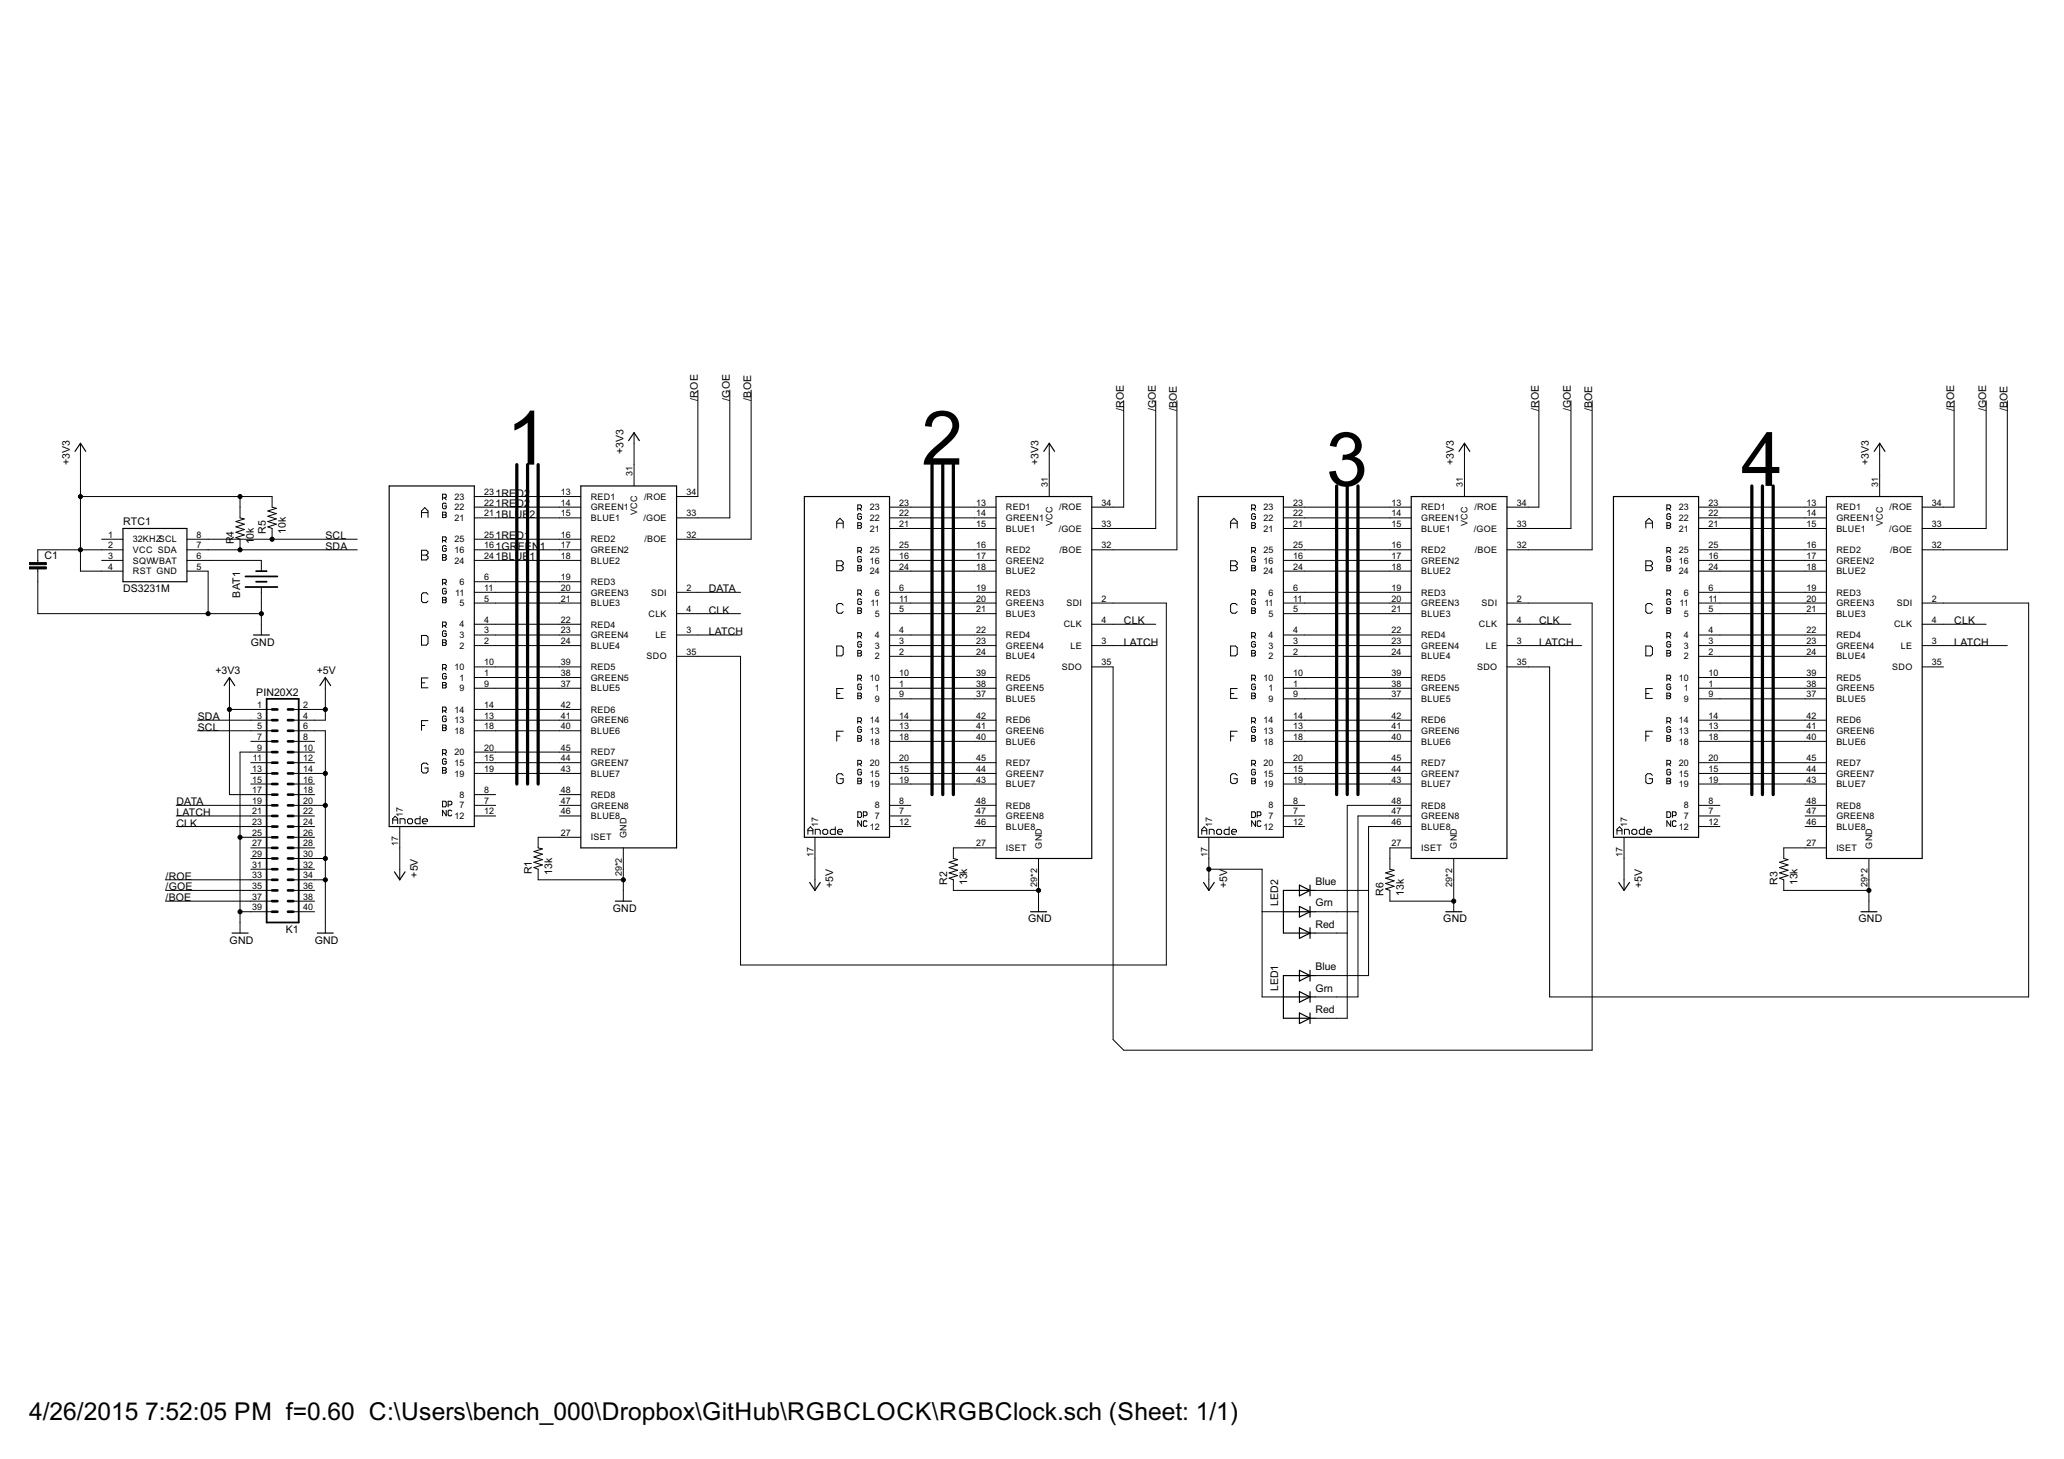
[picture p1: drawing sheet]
<svg xmlns="http://www.w3.org/2000/svg" width="297mm" height="210mm" viewBox="0 0 297 210" stroke-linecap="round" stroke-linejoin="round" font-family="sans-serif">
<path d="M35.3 84.5h4.6M35.3 82.9h4.6M36.9 83.7h1.5M36.9 82.2h1.5M38.4 100.5h4.6v32.2h-4.6z" fill="none" stroke="#000" stroke-width=".25"/>
<g fill="none" stroke="#000" stroke-width=".38">
<path d="M39.2 105.1h.7M39.2 103.6h.7M39.2 102.1h.7M39.2 108.2h.7M39.2 106.7h.7M39.2 112.8h.7M39.2 111.3h.7M39.2 109.7h.7M39.2 115.9h.7M39.2 114.3h.7M39.2 118.9h.7M39.2 117.4h.7"/>
<path d="M41.4 105.1h.8M41.4 103.6h.8M41.4 102.1h.8M41.4 108.2h.8M41.4 106.7h.8M41.4 112.8h.8M41.4 111.3h.8M41.4 109.7h.8M41.4 115.9h.8M41.4 114.3h.8M41.4 118.9h.8M41.4 117.4h.8"/>
<path d="M39.2 120.5h.7M39.2 123.5h.7M39.2 122h.7M39.2 126.6h.7M39.2 125.1h.7M39.2 128.1h.7M39.2 129.6h.7M39.2 131.2h.7M41.4 120.5h.8M41.4 123.5h.8M41.4 122h.8M41.4 126.6h.8"/>
<path d="M41.4 125.1h.8M41.4 128.1h.8M41.4 129.6h.8M41.4 131.2h.8"/>
</g>
<g fill="none" stroke="#000" stroke-width=".14">
<path d="M100.4 56.1v15.3h-3M105 56.1v18.4h-7.6M108.1 56.1v21.5h-10.7M161.7 57.7v15.3h-4.6M166.3 57.7v18.3h-9.2M169.4 57.7v21.4h-12.3M221.5 57.7v15.3h-4.6M226.1 57.7v18.3h-9.2M229.1 57.7v21.4h-12.2M281.2 57.7v15.3h-4.6M285.8 57.7v18.3h-9.2M288.9 57.7v21.4h-12.3"/>
<path d="M11.6 63.8v18.4h6.1M11.6 71.4h27.6v1.6l.6 .1-1.3 .4 1.3 .4-1.3 .4 1.3 .4-1.3 .3 1.3 .4-1.3 .4 .7 .2v1.6M14.6 77.6h3.1M17.7 79.1h-12.3v1.8M26.9 77.6h24.5M26.9 79.1h24.5M34.5 71.4v3.1l.7 .2-1.2 .3 1.2 .4-1.2 .4 1.2 .4-1.2 .4 1.2 .4-1.2 .3 .5 .3v1.5M60.7 74.4v-.9l.4-.5 .5 .5v.9M60.7 79.2h.7l.2 .2v.2l-.2 .3 .2 .2v.2l-.2 .3h-.7zM60.7 73.7h.9M60.7 79.9h.7M63.7 71.6h.4l.1-.1v-.3l-.1-.1h-.4v.8"/>
<path d="M63.7 73.7h.4l.1 .1-.1 .3 .1 .2-.1 .2h-.4zM63.7 77.8h.4l.1-.2v-.2l-.1-.2h-.4v.8M63.7 79.8h.4l.1 .1-.1 .3 .1 .3-.1 .1h-.4zM63.7 74.1h.4M64 71.6l.2 .3M64 77.8l.2 .2M64.2 72.5l-.1-.1h-.3l-.1 .1v.5l.1 .2h.3l.1-.2v-.2h-.2M64.2 78.7l-.1-.2h-.3l-.1 .2v.5l.1 .1h.3l.1-.1v-.3h-.2M68.3 71.4h15.3M68.3 73h15.3M68.3 74.5h15.3M68.3 77.6h15.3"/>
<path d="M68.3 79.1h15.3M91.2 62.3v7.6M120.4 76v-1l.5-.4 .4 .4v1M120.4 75.3h.9M123.4 73.2h.4l.2-.2v-.2l-.2-.2h-.4v.8M123.4 79.3h.4l.2-.1v-.3l-.2-.1h-.4v.8M123.4 75.2h.4l.2 .1-.2 .3 .2 .3-.2 .1h-.4zM123.4 75.6h.4M123.7 73.2l.3 .2M123.7 79.3l.3 .3M124 74.1l-.2-.2h-.2l-.2 .2v.5l.2 .1h.2l.2-.1v-.3h-.3M128 73h15.3"/>
<path d="M128 74.5h15.3M128 79.1h15.3M128 76h15.3M151 63.8v7.6M177.1 75.3h1M177.1 76v-1l.5-.4 .5 .4v1M180.1 73.2h.4l.2-.2v-.2l-.2-.2h-.4v.8M180.1 79.3h.4l.2-.1v-.3l-.2-.1h-.4v.8M180.1 75.2h.4l.2 .1-.2 .3 .2 .3-.2 .1h-.4zM180.1 75.6h.4M180.4 73.2l.3 .2M180.4 79.3l.3 .3"/>
<path d="M180.7 74.1l-.2-.2h-.2l-.2 .2v.5l.2 .1h.2l.2-.1v-.3h-.3M184.7 73h18.4M184.7 74.5h18.4M184.7 79.1h18.4M184.7 76h18.4M210.8 63.8v7.6M236.9 75.3h.9M236.9 76v-1l.4-.4 .5 .4v1M239.9 73.2h.4l.1-.2v-.2l-.1-.2h-.4v.8M239.9 79.3h.4l.1-.1v-.3l-.1-.1h-.4v.8M239.9 75.2h.4l.1 .1-.1 .3 .1 .3-.1 .1h-.4zM239.9 75.6h.4"/>
<path d="M240.2 73.2l.2 .2M240.2 79.3l.2 .3M240.4 74.1l-.1-.2h-.3l-.1 .2v.5l.1 .1h.3l.1-.1v-.3h-.2M244.5 73h18.3M244.5 74.5h18.3M244.5 79.1h18.3M244.5 76h18.3M270.5 63.8v7.6M5.4 81.9v6.4h32.2M14.6 80.6h3.1M26.9 80.6h10.7v1.6M26.9 82.2h3.1v6.1"/>
<path d="M33 97.5v16.8h6.2M37.6 84.6v6.8M46.8 97.5v6.1h-4.6M60.7 91.4h.7l.2 .3v.9l-.2 .2h-.7zM60.7 98.2h.4M61.6 85.5l-.2-.2h-.5l-.2 .2v1l.2 .2h.5l.2-.2M61.6 97.5h-.9v1.5h.9M63.7 83.9h.4l.1-.1v-.3l-.1-.1h-.4v.8M63.7 85.9h.4l.1 .2-.1 .2 .1 .3-.1 .1h-.4zM63.7 90h.4l.1-.1v-.3l-.1-.1h-.4v.8M63.7 92.1h.4l.1 .1-.1 .3 .1 .2-.1 .2h-.4zM63.7 96.1h.4l.1-.1v-.3l-.1-.1h-.4v.8"/>
<path d="M63.7 98.2h.4l.1 .1-.1 .3 .1 .2-.1 .2h-.4zM63.7 80.2h.4M63.7 86.3h.4M63.7 92.5h.4M63.7 98.6h.4M64 83.9l.2 .3M64 90l.2 .3M64 96.1l.2 .3M64.2 84.8l-.1-.2h-.3l-.1 .2v.5l.1 .1h.3l.1-.1v-.3h-.2M64.2 90.9l-.1-.1h-.3l-.1 .1v.5l.1 .2h.3l.1-.2v-.2h-.2M64.2 97l-.1-.1h-.3l-.1 .1v.6l.1 .1h.3l.1-.1v-.3h-.2M68.3 80.6h15.3"/>
<path d="M68.3 83.7h15.3M68.3 85.2h15.3M68.3 86.8h15.3M68.3 89.8h15.3M68.3 91.4h15.3M68.3 92.9h15.3M68.3 95.9h15.3M68.3 97.5h15.3M68.3 99h15.3M97.4 85.2h9.2M97.4 91.4h9.2M97.4 88.3h9.2"/>
<path d="M120.4 92.9h.7l.2 .3v.9l-.2 .3h-.7zM120.4 80.7h.7l.2 .2v.3l-.2 .2 .2 .2v.3l-.2 .2h-.7zM120.4 81.4h.7M120.4 99.8h.5M121.3 87.1l-.2-.3h-.5l-.2 .3v.9l.2 .2h.5l.2-.2M121.3 99.1h-.9v1.4h.9M123.4 99.7h.4l.2 .1-.2 .3 .2 .3-.2 .1h-.4zM123.4 81.3h.4l.2 .2-.2 .2 .2 .3-.2 .1h-.4zM123.4 85.4h.4l.2-.1v-.3l-.2-.1h-.4v.8M123.4 87.5h.4l.2 .1-.2 .3 .2 .2-.2 .2h-.4zM123.4 91.5h.4l.2-.1v-.3l-.2-.1h-.4v.8M123.4 93.6h.4l.2 .1-.2 .3 .2 .3-.2 .1h-.4z"/>
<path d="M123.4 97.7h.4l.2-.2v-.2l-.2-.2h-.4v.8M123.4 81.7h.4M123.4 87.9h.4M123.4 94h.4M123.7 85.4l.3 .3M123.7 91.5l.3 .3M123.7 97.7l.3 .2M124 80.2l-.2-.1h-.2l-.2 .1v.5l.2 .1h.2l.2-.1v-.2h-.3M124 86.3l-.2-.1h-.2l-.2 .1v.5l.2 .2h.2l.2-.2v-.2h-.3M124 92.4l-.2-.1h-.2l-.2 .1v.6l.2 .1h.2l.2-.1v-.3h-.3M124 98.6l-.2-.2h-.2l-.2 .2v.5l.2 .1h.2l.2-.1v-.3h-.3M128 80.6h15.3"/>
<path d="M128 85.2h15.3M128 86.8h15.3M128 91.4h15.3M128 92.9h15.3M128 97.5h15.3M128 99h15.3M128 82.2h15.3M128 88.3h15.3M128 94.4h15.3M157.1 86.8h10.8v52h-61.3v-44.4h-9.2M157.1 89.8h9.2M157.1 92.9h9.2"/>
<path d="M177.1 92.9h.7l.3 .3v.9l-.3 .3h-.7zM177.1 80.7h.7l.3 .2v.3l-.3 .2 .3 .2v.3l-.3 .2h-.7zM177.1 81.4h.7M177.1 99.8h.5M178.1 87.1l-.3-.3h-.5l-.2 .3v.9l.2 .2h.5l.3-.2M178.1 99.1h-1v1.4h1M180.1 99.7h.4l.2 .1-.2 .3 .2 .3-.2 .1h-.4zM180.1 81.3h.4l.2 .2-.2 .2 .2 .3-.2 .1h-.4zM180.1 81.7h.4M180.1 85.4h.4l.2-.1v-.3l-.2-.1h-.4v.8M180.1 87.5h.4l.2 .1-.2 .3 .2 .2-.2 .2h-.4zM180.1 87.9h.4"/>
<path d="M180.1 91.5h.4l.2-.1v-.3l-.2-.1h-.4v.8M180.1 93.6h.4l.2 .1-.2 .3 .2 .3-.2 .1h-.4zM180.1 94h.4M180.1 97.7h.4l.2-.2v-.2l-.2-.2h-.4v.8M180.4 85.4l.3 .3M180.4 91.5l.3 .3M180.4 97.7l.3 .2M180.7 80.2l-.2-.1h-.2l-.2 .1v.5l.2 .1h.2l.2-.1v-.2h-.3M180.7 86.3l-.2-.1h-.2l-.2 .1v.5l.2 .2h.2l.2-.2v-.2h-.3M180.7 92.4l-.2-.1h-.2l-.2 .1v.6l.2 .1h.2l.2-.1v-.3h-.3M180.7 98.6l-.2-.2h-.2l-.2 .2v.5l.2 .1h.2l.2-.1v-.3h-.3M184.7 80.6h18.4"/>
<path d="M184.7 85.2h18.4M184.7 86.8h18.4M184.7 91.4h18.4M184.7 92.9h18.4M184.7 97.5h18.4M184.7 99h18.4M184.7 82.2h18.4M184.7 88.3h18.4M184.7 94.4h18.4M216.9 86.8h12.2v64.3h-67.4l-1.5-1.5v-53.7h-3.1M216.9 89.8h9.2M216.9 92.9h10.7"/>
<path d="M236.9 92.9h.7l.2 .3v.9l-.2 .3h-.7zM236.9 80.7h.7l.2 .2v.3l-.2 .2 .2 .2v.3l-.2 .2h-.7zM236.9 81.4h.7M236.9 99.8h.4M237.8 87.1l-.2-.3h-.5l-.2 .3v.9l.2 .2h.5l.2-.2M237.8 99.1h-.9v1.4h.9M239.9 99.7h.4l.1 .1-.1 .3 .1 .3-.1 .1h-.4zM239.9 81.3h.4l.1 .2-.1 .2 .1 .3-.1 .1h-.4zM239.9 81.7h.4M239.9 85.4h.4l.1-.1v-.3l-.1-.1h-.4v.8M239.9 87.5h.4l.1 .1-.1 .3 .1 .2-.1 .2h-.4zM239.9 87.9h.4"/>
<path d="M239.9 91.5h.4l.1-.1v-.3l-.1-.1h-.4v.8M239.9 93.6h.4l.1 .1-.1 .3 .1 .3-.1 .1h-.4zM239.9 94h.4M239.9 97.7h.4l.1-.2v-.2l-.1-.2h-.4v.8M240.2 85.4l.2 .3M240.2 91.5l.2 .3M240.2 97.7l.2 .2M240.4 80.2l-.1-.1h-.3l-.1 .1v.5l.1 .1h.3l.1-.1v-.2h-.2M240.4 86.3l-.1-.1h-.3l-.1 .1v.5l.1 .2h.3l.1-.2v-.2h-.2M240.4 92.4l-.1-.1h-.3l-.1 .1v.6l.1 .1h.3l.1-.1v-.3h-.2M240.4 98.6l-.1-.2h-.3l-.1 .2v.5l.1 .1h.3l.1-.1v-.3h-.2M244.5 80.6h18.3"/>
<path d="M244.5 85.2h18.3M244.5 86.8h18.3M244.5 91.4h18.3M244.5 92.9h18.3M244.5 97.5h18.3M244.5 99h18.3M244.5 82.2h18.3M244.5 88.3h18.3M244.5 94.4h18.3M276.6 86.8h15.4v56.6h-69v-47.5h-6.1M276.6 89.8h9.2M276.6 92.9h12.3"/>
<path d="M276.6 95.9h3.1M25.4 115.9h13.8M25.4 117.4h13.8M25.4 118.9h13.8M28.4 103.6h10.8M28.4 105.1h10.8M33 102.1h6.2M36.1 106.7h3.1M36.1 109.7h3.1M36.1 111.3h3.1M36.1 112.8h3.1M39.2 108.2h-4.7v26"/>
<path d="M42.2 102.1h4.6M42.2 105.1h4.6v29.1M42.2 106.7h3.1M42.2 108.2h3.1M42.2 109.7h3.1M42.2 111.3h4.6M42.2 112.8h3.1M42.2 114.3h3.1M42.2 115.9h4.6M42.2 117.4h3.1M42.2 118.9h3.1M56.5 118.5v-.7l.4-.4 .3 .4v.7"/>
<path d="M56.5 118h.7M57.5 118.9v7.7M57.6 118.5v-.7h.5l.2 .2v.5M58.7 118l.1-.2h.4l.2 .2v.3l-.2 .2h-.4l-.1-.2zM60.5 117.4v1.1h-.6l-.2-.2v-.3l.2-.2h.6M60.7 104.4h.4M60.8 118.2h.7v-.2l-.2-.2h-.3l-.2 .2v.3l.2 .2h.3M61.6 103.7h-.9v1.4M61.6 110l-.2-.2h-.5l-.2 .2v1l.2 .2h.5l.2-.2v-.5h-.5M63.7 104.3h.4l.1 .1-.1 .3 .1 .3-.1 .1h-.4zM63.7 102.3h.4l.1-.2v-.2l-.1-.2h-.4v.8M63.7 108.4h.4l.1-.1v-.3l-.1-.1h-.4v.8"/>
<path d="M63.7 110.4h.4l.1 .2-.1 .2 .1 .3-.1 .1h-.4zM63.7 115.3h.4l.1 .1v.5l-.1 .2h-.4zM63.7 104.7h.4M63.7 110.8h.4M64 102.3l.2 .2M64 108.4l.2 .3M64.2 103.1l-.1-.1h-.3l-.1 .1v.6l.1 .1h.3l.1-.1v-.3h-.2M64.2 109.3l-.1-.1h-.3l-.1 .1v.5l.1 .1h.3l.1-.1v-.3h-.2M64.2 116.6v.8l-.5-.8v.8M64.5 115.8h.4l.1-.1v-.3l-.1-.1h-.4v.8M65 116.7l-.1-.1h-.3l-.1 .1v.5l.1 .2h.3l.1-.2M68.3 102.1h15.3"/>
<path d="M68.3 103.6h15.3M68.3 105.1h15.3M68.3 108.2h15.3M68.3 109.7h15.3M68.3 111.3h15.3M68.3 114.3h3M68.3 115.9h3M68.3 117.4h3M80.5 114.3h3.1M80.5 115.9h3.1M80.5 117.4h3.1M116.3 119.5h.7"/>
<path d="M118.6 119.3h.3l.2 .2v.4l-.2 .1h-.3l-.2-.1v-.4zM120.2 119v1h-.5l-.2-.1v-.4l.2-.2h.5M120.4 105.9h.5M120.5 119.7h.8v-.2l-.2-.2h-.4l-.2 .2v.4l.2 .1h.4M121.3 105.2h-.9v1.4M121.3 111.5l-.2-.2h-.5l-.2 .2v1l.2 .2h.5l.2-.2v-.5h-.4M123.4 103.8h.4l.2-.1v-.3l-.2-.1h-.4v.8M123.4 105.8h.4l.2 .2-.2 .2 .2 .3-.2 .1h-.4zM123.4 109.9h.4l.2-.1v-.3l-.2-.1h-.4v.8M123.4 112h.4l.2 .1-.2 .3 .2 .2-.2 .2h-.4zM123.4 116.8h.4l.2 .1v.6l-.2 .1h-.4zM123.4 100.1h.4"/>
<path d="M123.4 106.2h.4M123.4 112.4h.4M123.7 103.8l.3 .3M123.7 109.9l.3 .3M124 104.7l-.2-.1h-.2l-.2 .1v.5l.2 .1h.2l.2-.1v-.3h-.3M124 110.8l-.2-.1h-.2l-.2 .1v.5l.2 .2h.2l.2-.2v-.2h-.3M124 118.1v.8l-.6-.8v.8M124.2 117.3h.4l.2-.1v-.3l-.2-.1h-.4v.8M124.8 118.2l-.2-.1h-.2l-.2 .1v.6l.2 .1h.2l.2-.1M128 103.6h15.3M128 105.1h15.3M128 106.7h15.3"/>
<path d="M128 109.7h15.3M128 111.3h15.3M128 112.8h15.3M128 115.9h3.1M128 117.4h3.1M128 118.9h3.1M128 100.5h15.3M140.3 115.9h3M140.3 117.4h3M140.3 118.9h3M173 119.5h.7M175.3 119.3h.3l.2 .2v.4l-.2 .1h-.3l-.2-.1v-.4z"/>
<path d="M176.9 119v1h-.6l-.1-.1v-.4l.1-.2h.6M177.1 105.9h.5M177.2 119.7h.7v-.2l-.1-.2h-.4l-.2 .2v.4l.2 .1h.4M178.1 105.2h-1v1.4M178.1 111.5l-.3-.2h-.5l-.2 .2v1l.2 .2h.5l.3-.2v-.5h-.5M180.1 100.1h.4M180.1 103.8h.4l.2-.1v-.3l-.2-.1h-.4v.8M180.1 105.8h.4l.2 .2-.2 .2 .2 .3-.2 .1h-.4zM180.1 106.2h.4M180.1 109.9h.4l.2-.1v-.3l-.2-.1h-.4v.8M180.1 112h.4l.2 .1-.2 .3 .2 .2-.2 .2h-.4zM180.1 112.4h.4"/>
<path d="M180.1 116.8h.4l.2 .1v.6l-.2 .1h-.4zM180.4 103.8l.3 .3M180.4 109.9l.3 .3M180.7 104.7l-.2-.1h-.2l-.2 .1v.5l.2 .1h.2l.2-.1v-.3h-.3M180.7 110.8l-.2-.1h-.2l-.2 .1v.5l.2 .2h.2l.2-.2v-.2h-.3M180.7 118.1v.8l-.6-.8v.8M180.9 117.3h.4l.2-.1v-.3l-.2-.1h-.4v.8M181.5 118.2l-.2-.1h-.2l-.2 .1v.6l.2 .1h.2l.2-.1M184.7 103.6h18.4M184.7 105.1h18.4M184.7 106.7h18.4M184.7 109.7h18.4"/>
<path d="M184.7 111.3h18.4M184.7 112.8h18.4M184.7 115.9h3.1M184.7 117.4h3.1M184.7 118.9h3.1M184.7 100.5h18.4M203.1 115.9h-9.2v30.6h-4.6M203.1 117.4h-7.7v26h-6.1M203.1 118.9h-6.1v21.5h-7.7M232.7 119.5h.7M235 119.3h.4l.2 .2v.4l-.2 .1h-.4l-.2-.1v-.4zM236.6 119v1h-.5l-.2-.1v-.4l.2-.2h.5"/>
<path d="M236.9 105.9h.4M237 119.7h.7v-.2l-.2-.2h-.3l-.2 .2v.4l.2 .1h.3M237.8 105.2h-.9v1.4M237.8 111.5l-.2-.2h-.5l-.2 .2v1l.2 .2h.5l.2-.2v-.5h-.5M239.9 100.1h.4M239.9 103.8h.4l.1-.1v-.3l-.1-.1h-.4v.8M239.9 105.8h.4l.1 .2-.1 .2 .1 .3-.1 .1h-.4zM239.9 106.2h.4M239.9 109.9h.4l.1-.1v-.3l-.1-.1h-.4v.8M239.9 112h.4l.1 .1-.1 .3 .1 .2-.1 .2h-.4zM239.9 112.4h.4M239.9 116.8h.4l.1 .1v.6l-.1 .1h-.4z"/>
<path d="M240.2 103.8l.2 .3M240.2 109.9l.2 .3M240.4 104.7l-.1-.1h-.3l-.1 .1v.5l.1 .1h.3l.1-.1v-.3h-.2M240.4 110.8l-.1-.1h-.3l-.1 .1v.5l.1 .2h.3l.1-.2v-.2h-.2M240.4 118.1v.8l-.5-.8v.8M240.7 117.3h.4l.1-.1v-.3l-.1-.1h-.4v.8M241.2 118.2l-.1-.1h-.3l-.1 .1v.6l.1 .1h.3l.1-.1M244.5 103.6h18.3M244.5 105.1h18.3M244.5 106.7h18.3M244.5 109.7h18.3M244.5 111.3h18.3"/>
<path d="M244.5 112.8h18.3M244.5 115.9h3M244.5 117.4h3M244.5 118.9h3M244.5 100.5h18.3M259.8 115.9h3M259.8 117.4h3M259.8 118.9h3M23.8 126.6h15.4M23.8 128.1h15.4M23.8 129.6h15.4M34.5 120.5h4.7"/>
<path d="M34.5 131.2h4.7M36.1 122h3.1M36.1 123.5h3.1M36.1 125.1h3.1M42.2 120.5h3.1M42.2 122h3.1M42.2 123.5h4.6M42.2 125.1h3.1M42.2 126.6h4.6M42.2 128.1h3.1M42.2 129.6h3.1M42.2 131.2h3.1"/>
<path d="M83.6 120.5h-6.2v1.5l.7 .1-1.3 .4 1.3 .4-1.3 .4 1.3 .4-1.3 .4 1.3 .3-1.3 .4 .6 .3v1.5h12.3M89.7 122v7.6M116.3 120v-.7l.3-.3 .4 .3v.7M117.3 120.5v7.6M117.3 120v-.7h.6l.1 .2v.5M143.3 122h-6.1v1.5l.6 .2-1.2 .4 1.2 .3-1.2 .4 1.2 .4-1.2 .4 1.2 .4-1.2 .3 .6 .3v1.5h12.3M149.5 123.5v7.7M173 120v-.7l.3-.3 .4 .3v.7M174 125.1h7.6v18.3h3.1M174 120.5v7.6M174 120v-.7h.6l.1 .2v.5M181.6 131.2h3.1"/>
<path d="M189.3 128.1h7.7M189.3 131.2h6.1M189.3 134.2h4.6M203.1 122h-3.1v3.1l.6 .1-1.2 .4 1.2 .4-1.2 .3 1.2 .4-1.2 .4 1.2 .4-1.2 .4 .6 .2v1.5h9.2M209.2 123.5v7.7M232.7 120v-.7l.4-.3 .3 .3v.7M233.7 120.5v7.6M233.8 120v-.7h.5l.2 .2v.5M262.8 122h-6.1v1.5l.6 .2-1.2 .4 1.2 .3-1.2 .4 1.2 .4-1.2 .4 1.2 .4-1.2 .3 .6 .3v1.5h12.3M269 123.5v7.7"/>
</g>
<g fill="none" stroke="#000" stroke-width=".17">
<path d="M10.8 64.9l.8-1.1 .7 1.1M17.7 76h9.2v7.7h-9.2zM56 69.9h12.3v49h-12.3zM83.6 69.9h13.8v52.1h-13.8zM90.5 63.4l.7-1.1 .8 1.1M115.8 71.4h12.2v49.1h-12.2zM143.3 71.4h13.8v52.1h-13.8zM150.2 64.9l.8-1.1 .8 1.1M172.4 71.4h12.3v49.1h-12.3zM203.1 71.4h13.8v52.1h-13.8zM210 64.9l.8-1.1 .7 1.1M232.2 71.4h12.3v49.1h-12.3z"/>
<path d="M262.8 71.4h13.8v52.1h-13.8zM269.7 64.9l.8-1.1 .8 1.1M32.3 98.6l.7-1.1 .8 1.1M36.5 91.4h2.3M46 98.6l.8-1.1 .8 1.1M33.4 134.2h2.3M45.7 134.2h2.3M56.8 125.4l.7 1.2 .8-1.2M88.6 129.6h2.3M116.5 127l.8 1.1 .7-1.1M148.3 131.2h2.3M173.2 127l.8 1.1 .8-1.1"/>
<path d="M184.7 131.2h4.6M187 139.6l1.5 .8-1.5 .7zM187 127.3l1.5 .8-1.5 .8zM187 130.4l1.5 .8-1.5 .7zM187 133.5l1.5 .7-1.5 .8zM188.5 127.3v1.6M188.5 130.4v1.5M188.5 133.5v1.5M188.5 139.6v1.5M189.3 128.1h-4.6v6.1h4.6M208.1 131.2h2.3M233 127l.7 1.1 .8-1.1"/>
<path d="M267.8 131.2h2.3M184.7 143.4h4.6M187 142.7l1.5 .7-1.5 .8zM187 145.7l1.5 .8-1.5 .8zM188.5 142.7v1.5M188.5 145.7v1.6M189.3 140.4h-4.6v6.1h4.6"/>
</g>
<path d="M4.2 81.6h2.5v.3h-2.5zM4.2 80.9h2.5v.3h-2.5z" fill="#000" stroke="#000" stroke-width=".14"/>
<path d="M74.4 66.8v46M75.9 66.8v46M77.4 66.8v46M134.1 66.8v47.5M135.7 66.8v47.5M137.2 66.8v47.5M192.4 69.9v44.4M193.9 69.9v44.4M195.4 69.9v44.4M252.1 69.9v44.4M253.6 69.9v44.4M255.2 69.9v44.4" fill="none" stroke="#000" stroke-width=".47"/>
<g fill="#000" stroke="#000" stroke-width=".14">
<circle cx="11.6" cy="71.4" r=".3"/>
<circle cx="11.6" cy="79.1" r=".3"/>
<circle cx="34.5" cy="71.4" r=".3"/>
<circle cx="34.5" cy="79.1" r=".3"/>
<circle cx="39.2" cy="77.6" r=".3"/>
<circle cx="30" cy="88.3" r=".3"/>
<circle cx="37.6" cy="88.3" r=".3"/>
<circle cx="33" cy="102.1" r=".3"/>
<circle cx="46.8" cy="102.1" r=".3"/>
<circle cx="46.8" cy="115.9" r=".3"/>
<circle cx="46.8" cy="111.3" r=".3"/>
<circle cx="34.5" cy="131.2" r=".3"/>
<circle cx="34.5" cy="120.5" r=".3"/>
<circle cx="46.8" cy="126.6" r=".3"/>
<circle cx="46.8" cy="123.5" r=".3"/>
<circle cx="89.7" cy="126.6" r=".3"/>
<circle cx="149.5" cy="128.1" r=".3"/>
<circle cx="174" cy="125.1" r=".3"/>
<circle cx="209.2" cy="129.6" r=".3"/>
<circle cx="269" cy="128.1" r=".3"/>
</g>
<g font-size="12.1">
<text x="72.9" y="66.8">1</text>
<text x="132.6" y="66.8">2</text>
<text x="190.8" y="69.9">3</text>
<text x="250.6" y="69.9">4</text>
</g>
<g font-size="4">
<text x="4.2" y="204.3">4/26/2015</text>
<text x="20.9" y="204.3">7:52:05 PM f=0.60 C:\Users\bench_000\Dropbox\GitHub\RGBCLOCK\RGBClock.sch (Sheet: 1/1)</text>
</g>
<g font-size="1.7">
<text x="100.4" y="57.7" transform="rotate(-90 100.4 57.7)">/ROE</text>
<text x="105" y="57.7" transform="rotate(-90 105 57.7)">/GOE</text>
<text x="108.1" y="57.7" transform="rotate(-90 108.1 57.7)">/BOE</text>
<text x="161.7" y="59.2" transform="rotate(-90 161.7 59.2)">/ROE</text>
<text x="166.3" y="59.2" transform="rotate(-90 166.3 59.2)">/GOE</text>
<text x="169.4" y="59.2" transform="rotate(-90 169.4 59.2)">/BOE</text>
<text x="221.5" y="59.2" transform="rotate(-90 221.5 59.2)">/ROE</text>
<text x="226.1" y="59.2" transform="rotate(-90 226.1 59.2)">/GOE</text>
<text x="229.1" y="59.2" transform="rotate(-90 229.1 59.2)">/BOE</text>
<text x="281.2" y="59.2" transform="rotate(-90 281.2 59.2)">/ROE</text>
<text x="285.8" y="59.2" transform="rotate(-90 285.8 59.2)">/GOE</text>
<text x="288.9" y="59.2" transform="rotate(-90 288.9 59.2)">/BOE</text>
<text x="89.7" y="65.3" transform="rotate(-90 89.7 65.3)">+3V3</text>
<text x="10" y="66.8" transform="rotate(-90 10 66.8)">+3V3</text>
<text x="71.3" y="71.4">1RED2</text>
<text x="149.5" y="66.8" transform="rotate(-90 149.5 66.8)">+3V3</text>
<text x="209.2" y="66.8" transform="rotate(-90 209.2 66.8)">+3V3</text>
<text x="269" y="66.8" transform="rotate(-90 269 66.8)">+3V3</text>
<text x="17.7" y="75.6">RTC1</text>
<text x="33.6" y="77.2" transform="rotate(-90 33.6 77.2)">4</text>
<text x="36.5" y="77.5" transform="rotate(-90 36.5 77.5)">0k</text>
<text x="38.2" y="76.8" transform="rotate(-90 38.2 76.8)">R5</text>
<text x="41.1" y="76.8" transform="rotate(-90 41.1 76.8)">10k</text>
<text x="46.8" y="77.6">SCL</text>
<text x="71.3" y="77.6">1RED1</text>
<text x="71.3" y="73">1RED2</text>
<text x="71.3" y="74.5">1BLUE</text>
<text x="76.2" y="74.5">2</text>
<text x="6.4" y="80.4">C1</text>
<text x="33.6" y="78.3" transform="rotate(-90 33.6 78.3)">R</text>
<text x="36.5" y="78.3" transform="rotate(-90 36.5 78.3)">1</text>
<text x="46.8" y="79.1">SDA</text>
<text x="71.3" y="79.1">1GR</text>
<text x="71.3" y="80.6">1BLUE</text>
<text x="74.5" y="79.1">EEN</text>
<text x="76.2" y="80.6">1</text>
<text x="77.7" y="79.1">1</text>
<text x="17.7" y="85.2">DS3231M</text>
<text x="34.6" y="86" transform="rotate(-90 34.6 86)">BAT1</text>
<text x="102" y="88.3">CLK</text>
<text x="102" y="85.2">DATA</text>
<text x="161.7" y="89.8">CLK</text>
<text x="221.5" y="89.8">CLK</text>
<text x="281.3" y="89.8">CLK</text>
<text x="36.1" y="92.9">GND</text>
<text x="102" y="91.4">LATCH</text>
<text x="161.7" y="92.9">LATCH</text>
<text x="221.5" y="92.9">LATCH</text>
<text x="281.3" y="92.9">LATCH</text>
<text x="31" y="97">+3V3</text>
<text x="36.9" y="100.1">PIN20X2</text>
<text x="45.6" y="97">+5V</text>
<text x="28.5" y="103.6">SDA</text>
<text x="28.5" y="105.1">SCL</text>
<text x="25.4" y="118.9">CLK</text>
<text x="25.4" y="115.9">DATA</text>
<text x="25.4" y="117.4">LATCH</text>
<text x="76.5" y="125.8" transform="rotate(-90 76.5 125.8)">R1</text>
<text x="79.4" y="125.8" transform="rotate(-90 79.4 125.8)">13k</text>
<text x="23.8" y="126.6">/ROE</text>
<text x="23.8" y="128.1">/GOE</text>
<text x="23.8" y="129.6">/BOE</text>
<text x="60.1" y="126.2" transform="rotate(-90 60.1 126.2)">+5V</text>
<text x="88.2" y="131.2">GND</text>
<text x="119.9" y="127.8" transform="rotate(-90 119.9 127.8)">+5V</text>
<text x="136.3" y="127.3" transform="rotate(-90 136.3 127.3)">R2</text>
<text x="139.2" y="127.3" transform="rotate(-90 139.2 127.3)">13k</text>
<text x="176.6" y="127.8" transform="rotate(-90 176.6 127.8)">+5V</text>
<text x="183.9" y="130.4" transform="rotate(-90 183.9 130.4)">LED2</text>
<text x="189.3" y="130.4">Grn</text>
<text x="189.3" y="127.3">Blue</text>
<text x="199.1" y="128.9" transform="rotate(-90 199.1 128.9)">R6</text>
<text x="202" y="128.9" transform="rotate(-90 202 128.9)">13k</text>
<text x="236.3" y="127.8" transform="rotate(-90 236.3 127.8)">+5V</text>
<text x="255.8" y="127.3" transform="rotate(-90 255.8 127.3)">R3</text>
<text x="258.7" y="127.3" transform="rotate(-90 258.7 127.3)">13k</text>
<text x="33" y="135.8">GND</text>
<text x="41.1" y="134.2">K1</text>
<text x="45.3" y="135.8">GND</text>
<text x="148" y="132.7">GND</text>
<text x="189.3" y="133.5">Red</text>
<text x="207.7" y="132.7">GND</text>
<text x="267.5" y="132.7">GND</text>
<text x="183.9" y="142.6" transform="rotate(-90 183.9 142.6)">LED1</text>
<text x="189.3" y="142.7">Grn</text>
<text x="189.3" y="139.6">Blue</text>
<text x="189.3" y="145.7">Red</text>
</g>
<g font-size="1.4">
<text x="65.4" y="71.9">23</text>
<text x="69.7" y="71.2">23</text>
<text x="80.7" y="71.2">13</text>
<text x="85" y="71.9">RED1</text>
<text x="91" y="68.5" transform="rotate(-90 91 68.5)">31</text>
<text x="92.7" y="71.9">/ROE</text>
<text x="98.8" y="71.2">34</text>
<text x="150.8" y="70" transform="rotate(-90 150.8 70)">31</text>
<text x="210.5" y="70" transform="rotate(-90 210.5 70)">31</text>
<text x="270.3" y="70" transform="rotate(-90 270.3 70)">31</text>
<text x="15.6" y="77.4">1</text>
<text x="28.3" y="77.4">8</text>
<text x="65.4" y="73.4">22</text>
<text x="65.4" y="75">21</text>
<text x="69.7" y="72.8">22</text>
<text x="69.7" y="74.3">21</text>
<text x="69.7" y="77.4">25</text>
<text x="80.7" y="72.8">14</text>
<text x="80.7" y="74.3">15</text>
<text x="80.7" y="77.4">16</text>
<text x="85" y="73.4">GREEN1</text>
<text x="85" y="75">BLUE1</text>
<text x="91.7" y="74.2" transform="rotate(-90 91.7 74.2)">VCC</text>
<text x="92.6" y="75">/GOE</text>
<text x="98.8" y="74.3">33</text>
<text x="98.8" y="77.4">32</text>
<text x="125.2" y="73.4">23</text>
<text x="125.2" y="75">22</text>
<text x="125.2" y="76.5">21</text>
<text x="129.4" y="72.8">23</text>
<text x="129.4" y="74.3">22</text>
<text x="129.4" y="75.8">21</text>
<text x="140.5" y="72.8">13</text>
<text x="140.5" y="74.3">14</text>
<text x="140.5" y="75.8">15</text>
<text x="144.8" y="73.4">RED1</text>
<text x="144.8" y="75">GREEN1</text>
<text x="144.8" y="76.5">BLUE1</text>
<text x="151.4" y="75.7" transform="rotate(-90 151.4 75.7)">VCC</text>
<text x="152.4" y="76.5">/GOE</text>
<text x="152.4" y="73.4">/ROE</text>
<text x="158.5" y="72.8">34</text>
<text x="158.5" y="75.8">33</text>
<text x="181.9" y="73.4">23</text>
<text x="181.9" y="75">22</text>
<text x="181.9" y="76.5">21</text>
<text x="186.1" y="72.8">23</text>
<text x="186.1" y="74.3">22</text>
<text x="186.1" y="75.8">21</text>
<text x="200.2" y="72.8">13</text>
<text x="200.2" y="74.3">14</text>
<text x="200.2" y="75.8">15</text>
<text x="204.5" y="73.4">RED1</text>
<text x="204.5" y="75">GREEN1</text>
<text x="204.5" y="76.5">BLUE1</text>
<text x="211.2" y="75.7" transform="rotate(-90 211.2 75.7)">VCC</text>
<text x="212.1" y="76.5">/GOE</text>
<text x="212.2" y="73.4">/ROE</text>
<text x="218.3" y="72.8">34</text>
<text x="218.3" y="75.8">33</text>
<text x="241.6" y="73.4">23</text>
<text x="241.6" y="75">22</text>
<text x="241.6" y="76.5">21</text>
<text x="245.9" y="72.8">23</text>
<text x="245.9" y="74.3">22</text>
<text x="245.9" y="75.8">21</text>
<text x="260" y="72.8">13</text>
<text x="260" y="74.3">14</text>
<text x="260" y="75.8">15</text>
<text x="264.3" y="73.4">RED1</text>
<text x="264.3" y="75">GREEN1</text>
<text x="264.3" y="76.5">BLUE1</text>
<text x="271" y="75.7" transform="rotate(-90 271 75.7)">VCC</text>
<text x="271.9" y="76.5">/GOE</text>
<text x="271.9" y="73.4">/ROE</text>
<text x="278" y="72.8">34</text>
<text x="278" y="75.8">33</text>
<text x="15.6" y="81.9">4</text>
<text x="15.6" y="80.4">3</text>
<text x="15.6" y="78.9">2</text>
<text x="19.1" y="78">32KHZSCL</text>
<text x="19.1" y="82.6">RST GND</text>
<text x="19.1" y="81.1">SQWVBAT</text>
<text x="19.1" y="79.6">VCC SDA</text>
<text x="28.3" y="81.9">5</text>
<text x="28.3" y="78.9">7</text>
<text x="28.3" y="80.4">6</text>
<text x="65.4" y="78">25</text>
<text x="65.4" y="79.5">16</text>
<text x="65.4" y="81.1">24</text>
<text x="69.7" y="78.9">16</text>
<text x="69.7" y="80.4">24</text>
<text x="69.7" y="83.5">6</text>
<text x="80.7" y="78.9">17</text>
<text x="80.7" y="80.4">18</text>
<text x="80.7" y="83.5">19</text>
<text x="85" y="78">RED2</text>
<text x="85" y="79.6">GREEN2</text>
<text x="85" y="81.1">BLUE2</text>
<text x="92.7" y="78">/BOE</text>
<text x="125.2" y="79.5">25</text>
<text x="125.2" y="81.1">16</text>
<text x="125.2" y="82.6">24</text>
<text x="129.4" y="78.9">25</text>
<text x="129.4" y="80.4">16</text>
<text x="129.4" y="81.9">24</text>
<text x="140.5" y="78.9">16</text>
<text x="140.5" y="80.4">17</text>
<text x="140.5" y="81.9">18</text>
<text x="144.8" y="79.6">RED2</text>
<text x="144.8" y="81.1">GREEN2</text>
<text x="144.8" y="82.6">BLUE2</text>
<text x="152.5" y="79.5">/BOE</text>
<text x="158.5" y="78.9">32</text>
<text x="181.9" y="79.5">25</text>
<text x="181.9" y="81.1">16</text>
<text x="181.9" y="82.6">24</text>
<text x="186.1" y="78.9">25</text>
<text x="186.1" y="80.4">16</text>
<text x="186.1" y="81.9">24</text>
<text x="200.2" y="78.9">16</text>
<text x="200.2" y="80.4">17</text>
<text x="200.2" y="81.9">18</text>
<text x="204.5" y="79.6">RED2</text>
<text x="204.5" y="81.1">GREEN2</text>
<text x="204.5" y="82.6">BLUE2</text>
<text x="212.3" y="79.5">/BOE</text>
<text x="218.3" y="78.9">32</text>
<text x="241.6" y="79.5">25</text>
<text x="241.6" y="81.1">16</text>
<text x="241.6" y="82.6">24</text>
<text x="245.9" y="78.9">25</text>
<text x="245.9" y="80.4">16</text>
<text x="245.9" y="81.9">24</text>
<text x="260" y="78.9">16</text>
<text x="260" y="80.4">17</text>
<text x="260" y="81.9">18</text>
<text x="264.3" y="79.6">RED2</text>
<text x="264.3" y="81.1">GREEN2</text>
<text x="264.3" y="82.6">BLUE2</text>
<text x="272" y="79.5">/BOE</text>
<text x="278" y="78.9">32</text>
<text x="65.5" y="85.7">11</text>
<text x="66.1" y="84.1">6</text>
<text x="66.1" y="87.2">5</text>
<text x="69.7" y="85">11</text>
<text x="69.7" y="86.5">5</text>
<text x="69.7" y="89.6">4</text>
<text x="80.7" y="85">20</text>
<text x="80.7" y="86.5">21</text>
<text x="80.7" y="89.6">22</text>
<text x="85" y="84.2">RED3</text>
<text x="85" y="85.7">GREEN3</text>
<text x="85" y="87.2">BLUE3</text>
<text x="93.3" y="88.7">CLK</text>
<text x="93.7" y="85.7">SDI</text>
<text x="98.8" y="85">2</text>
<text x="98.8" y="88.1">4</text>
<text x="125.3" y="87.2">11</text>
<text x="125.9" y="85.7">6</text>
<text x="125.9" y="88.7">5</text>
<text x="129.4" y="85">6</text>
<text x="129.4" y="86.5">11</text>
<text x="129.4" y="88.1">5</text>
<text x="140.5" y="85">19</text>
<text x="140.5" y="86.5">20</text>
<text x="140.5" y="88.1">21</text>
<text x="144.8" y="85.7">RED3</text>
<text x="144.8" y="87.2">GREEN3</text>
<text x="144.8" y="88.7">BLUE3</text>
<text x="153.5" y="87.2">SDI</text>
<text x="158.5" y="86.5">2</text>
<text x="158.5" y="89.6">4</text>
<text x="182" y="87.2">11</text>
<text x="182.6" y="85.7">6</text>
<text x="182.6" y="88.7">5</text>
<text x="186.1" y="85">6</text>
<text x="186.1" y="86.5">11</text>
<text x="186.1" y="88.1">5</text>
<text x="200.2" y="85">19</text>
<text x="200.2" y="86.5">20</text>
<text x="200.2" y="88.1">21</text>
<text x="204.5" y="85.7">RED3</text>
<text x="204.5" y="87.2">GREEN3</text>
<text x="204.5" y="88.7">BLUE3</text>
<text x="213.2" y="87.2">SDI</text>
<text x="218.3" y="86.5">2</text>
<text x="218.3" y="89.6">4</text>
<text x="241.7" y="87.2">11</text>
<text x="242.3" y="85.7">6</text>
<text x="242.3" y="88.7">5</text>
<text x="245.9" y="85">6</text>
<text x="245.9" y="86.5">11</text>
<text x="245.9" y="88.1">5</text>
<text x="260" y="85">19</text>
<text x="260" y="86.5">20</text>
<text x="260" y="88.1">21</text>
<text x="264.3" y="85.7">RED3</text>
<text x="264.3" y="87.2">GREEN3</text>
<text x="264.3" y="88.7">BLUE3</text>
<text x="273" y="87.2">SDI</text>
<text x="278" y="86.5">2</text>
<text x="278" y="89.6">4</text>
<text x="66.1" y="90.3">4</text>
<text x="66.1" y="91.8">3</text>
<text x="66.1" y="93.3">2</text>
<text x="69.7" y="91.1">3</text>
<text x="69.7" y="92.7">2</text>
<text x="69.7" y="95.7">10</text>
<text x="80.7" y="91.1">23</text>
<text x="80.7" y="92.7">24</text>
<text x="80.7" y="95.7">39</text>
<text x="85" y="90.3">RED4</text>
<text x="85" y="91.8">GREEN4</text>
<text x="85" y="93.3">BLUE4</text>
<text x="93.1" y="94.9">SDO</text>
<text x="94.3" y="91.8">LE</text>
<text x="98.8" y="91.1">3</text>
<text x="98.8" y="94.2">35</text>
<text x="125.9" y="91.8">4</text>
<text x="125.9" y="93.3">3</text>
<text x="125.9" y="94.9">2</text>
<text x="129.4" y="91.1">4</text>
<text x="129.4" y="92.7">3</text>
<text x="129.4" y="94.2">2</text>
<text x="140.5" y="91.1">22</text>
<text x="140.5" y="92.7">23</text>
<text x="140.5" y="94.2">24</text>
<text x="144.8" y="91.8">RED4</text>
<text x="144.8" y="93.3">GREEN4</text>
<text x="144.8" y="94.9">BLUE4</text>
<text x="153.1" y="90.3">CLK</text>
<text x="154.1" y="93.3">LE</text>
<text x="158.5" y="92.7">3</text>
<text x="158.5" y="95.7">35</text>
<text x="182.6" y="91.8">4</text>
<text x="182.6" y="93.3">3</text>
<text x="182.6" y="94.9">2</text>
<text x="186.1" y="91.1">4</text>
<text x="186.1" y="92.7">3</text>
<text x="186.1" y="94.2">2</text>
<text x="200.2" y="91.1">22</text>
<text x="200.2" y="92.7">23</text>
<text x="200.2" y="94.2">24</text>
<text x="204.5" y="91.8">RED4</text>
<text x="204.5" y="93.3">GREEN4</text>
<text x="204.5" y="94.9">BLUE4</text>
<text x="212.8" y="90.3">CLK</text>
<text x="213.8" y="93.3">LE</text>
<text x="218.3" y="92.7">3</text>
<text x="218.3" y="95.7">35</text>
<text x="242.3" y="91.8">4</text>
<text x="242.3" y="93.3">3</text>
<text x="242.3" y="94.9">2</text>
<text x="245.9" y="91.1">4</text>
<text x="245.9" y="92.7">3</text>
<text x="245.9" y="94.2">2</text>
<text x="260" y="91.1">22</text>
<text x="260" y="92.7">23</text>
<text x="260" y="94.2">24</text>
<text x="264.3" y="91.8">RED4</text>
<text x="264.3" y="93.3">GREEN4</text>
<text x="264.3" y="94.9">BLUE4</text>
<text x="272.6" y="90.3">CLK</text>
<text x="273.6" y="93.3">LE</text>
<text x="278" y="92.7">3</text>
<text x="278" y="95.7">35</text>
<text x="37" y="101.9">1</text>
<text x="43.6" y="101.9">2</text>
<text x="65.4" y="96.4">10</text>
<text x="66.1" y="97.9">1</text>
<text x="66.1" y="99.5">9</text>
<text x="69.7" y="97.3">1</text>
<text x="69.7" y="98.8">9</text>
<text x="69.7" y="101.9">14</text>
<text x="80.7" y="97.3">38</text>
<text x="80.7" y="98.8">37</text>
<text x="80.7" y="101.9">42</text>
<text x="85" y="96.4">RED5</text>
<text x="85" y="97.9">GREEN5</text>
<text x="85" y="99.5">BLUE5</text>
<text x="125.2" y="97.9">10</text>
<text x="125.9" y="99.5">1</text>
<text x="125.9" y="101">9</text>
<text x="129.4" y="97.3">10</text>
<text x="129.4" y="98.8">1</text>
<text x="129.4" y="100.3">9</text>
<text x="140.5" y="97.3">39</text>
<text x="140.5" y="98.8">38</text>
<text x="140.5" y="100.3">37</text>
<text x="144.8" y="97.9">RED5</text>
<text x="144.8" y="99.5">GREEN5</text>
<text x="144.8" y="101">BLUE5</text>
<text x="152.8" y="96.4">SDO</text>
<text x="181.9" y="97.9">10</text>
<text x="182.6" y="99.5">1</text>
<text x="182.6" y="101">9</text>
<text x="186.1" y="97.3">10</text>
<text x="186.1" y="98.8">1</text>
<text x="186.1" y="100.3">9</text>
<text x="200.2" y="97.3">39</text>
<text x="200.2" y="98.8">38</text>
<text x="200.2" y="100.3">37</text>
<text x="204.5" y="97.9">RED5</text>
<text x="204.5" y="99.5">GREEN5</text>
<text x="204.5" y="101">BLUE5</text>
<text x="212.6" y="96.4">SDO</text>
<text x="241.6" y="97.9">10</text>
<text x="242.3" y="99.5">1</text>
<text x="242.3" y="101">9</text>
<text x="245.9" y="97.3">10</text>
<text x="245.9" y="98.8">1</text>
<text x="245.9" y="100.3">9</text>
<text x="260" y="97.3">39</text>
<text x="260" y="98.8">38</text>
<text x="260" y="100.3">37</text>
<text x="264.3" y="97.9">RED5</text>
<text x="264.3" y="99.5">GREEN5</text>
<text x="264.3" y="101">BLUE5</text>
<text x="272.3" y="96.4">SDO</text>
<text x="37" y="103.4">3</text>
<text x="37" y="104.9">5</text>
<text x="37" y="106.5">7</text>
<text x="37" y="108">9</text>
<text x="43.6" y="103.4">4</text>
<text x="43.6" y="104.9">6</text>
<text x="43.6" y="106.5">8</text>
<text x="43.6" y="108">10</text>
<text x="65.4" y="102.5">14</text>
<text x="65.4" y="104.1">13</text>
<text x="65.4" y="105.6">18</text>
<text x="69.7" y="103.4">13</text>
<text x="69.7" y="104.9">18</text>
<text x="69.7" y="108">20</text>
<text x="80.7" y="103.4">41</text>
<text x="80.7" y="104.9">40</text>
<text x="80.7" y="108">45</text>
<text x="85" y="102.5">RED6</text>
<text x="85" y="104.1">GREEN6</text>
<text x="85" y="105.6">BLUE6</text>
<text x="125.2" y="104.1">14</text>
<text x="125.2" y="105.6">13</text>
<text x="125.2" y="107.1">18</text>
<text x="129.4" y="103.4">14</text>
<text x="129.4" y="104.9">13</text>
<text x="129.4" y="106.5">18</text>
<text x="140.5" y="103.4">42</text>
<text x="140.5" y="104.9">41</text>
<text x="140.5" y="106.5">40</text>
<text x="144.8" y="104.1">RED6</text>
<text x="144.8" y="105.6">GREEN6</text>
<text x="144.8" y="107.1">BLUE6</text>
<text x="181.9" y="104.1">14</text>
<text x="181.9" y="105.6">13</text>
<text x="181.9" y="107.1">18</text>
<text x="186.1" y="103.4">14</text>
<text x="186.1" y="104.9">13</text>
<text x="186.1" y="106.5">18</text>
<text x="200.2" y="103.4">42</text>
<text x="200.2" y="104.9">41</text>
<text x="200.2" y="106.5">40</text>
<text x="204.5" y="104.1">RED6</text>
<text x="204.5" y="105.6">GREEN6</text>
<text x="204.5" y="107.1">BLUE6</text>
<text x="241.6" y="104.1">14</text>
<text x="241.6" y="105.6">13</text>
<text x="241.6" y="107.1">18</text>
<text x="245.9" y="103.4">14</text>
<text x="245.9" y="104.9">13</text>
<text x="245.9" y="106.5">18</text>
<text x="260" y="103.4">42</text>
<text x="260" y="104.9">41</text>
<text x="260" y="106.5">40</text>
<text x="264.3" y="104.1">RED6</text>
<text x="264.3" y="105.6">GREEN6</text>
<text x="264.3" y="107.1">BLUE6</text>
<text x="36.3" y="111">13</text>
<text x="36.3" y="112.6">15</text>
<text x="36.4" y="109.5">11</text>
<text x="43.6" y="109.5">12</text>
<text x="43.6" y="111">14</text>
<text x="43.6" y="112.6">16</text>
<text x="65.4" y="108.7">20</text>
<text x="65.4" y="110.2">15</text>
<text x="65.4" y="111.7">19</text>
<text x="69.7" y="109.5">15</text>
<text x="69.7" y="111">19</text>
<text x="80.7" y="109.5">44</text>
<text x="80.7" y="111">43</text>
<text x="85" y="108.7">RED7</text>
<text x="85" y="110.2">GREEN7</text>
<text x="85" y="111.7">BLUE7</text>
<text x="125.2" y="110.2">20</text>
<text x="125.2" y="111.7">15</text>
<text x="125.2" y="113.2">19</text>
<text x="129.4" y="109.5">20</text>
<text x="129.4" y="111">15</text>
<text x="129.4" y="112.6">19</text>
<text x="140.5" y="109.5">45</text>
<text x="140.5" y="111">44</text>
<text x="140.5" y="112.6">43</text>
<text x="144.8" y="110.2">RED7</text>
<text x="144.8" y="111.7">GREEN7</text>
<text x="144.8" y="113.3">BLUE7</text>
<text x="181.9" y="110.2">20</text>
<text x="181.9" y="111.7">15</text>
<text x="181.9" y="113.2">19</text>
<text x="186.1" y="109.5">20</text>
<text x="186.1" y="111">15</text>
<text x="186.1" y="112.6">19</text>
<text x="200.2" y="109.5">45</text>
<text x="200.2" y="111">44</text>
<text x="200.2" y="112.6">43</text>
<text x="204.5" y="110.2">RED7</text>
<text x="204.5" y="111.7">GREEN7</text>
<text x="204.5" y="113.3">BLUE7</text>
<text x="241.6" y="110.2">20</text>
<text x="241.6" y="111.7">15</text>
<text x="241.6" y="113.2">19</text>
<text x="245.9" y="109.5">20</text>
<text x="245.9" y="111">15</text>
<text x="245.9" y="112.6">19</text>
<text x="260" y="109.5">45</text>
<text x="260" y="111">44</text>
<text x="260" y="112.6">43</text>
<text x="264.3" y="110.2">RED7</text>
<text x="264.3" y="111.7">GREEN7</text>
<text x="264.3" y="113.3">BLUE7</text>
<text x="36.3" y="114.1">17</text>
<text x="36.3" y="115.6">19</text>
<text x="36.3" y="117.2">21</text>
<text x="36.3" y="118.7">23</text>
<text x="43.6" y="114.1">18</text>
<text x="43.6" y="115.6">20</text>
<text x="43.6" y="117.2">22</text>
<text x="43.6" y="118.7">24</text>
<text x="58" y="117.5" transform="rotate(-90 58 117.5)">17</text>
<text x="65.4" y="117.8">12</text>
<text x="66.1" y="114.8">8</text>
<text x="66.1" y="116.3">7</text>
<text x="69.7" y="114.1">8</text>
<text x="69.7" y="115.6">7</text>
<text x="69.7" y="117.2">12</text>
<text x="80.7" y="114.1">48</text>
<text x="80.7" y="115.6">47</text>
<text x="80.7" y="117.2">46</text>
<text x="85" y="114.8">RED8</text>
<text x="85" y="116.3">GREEN8</text>
<text x="85" y="117.8">BLUE8</text>
<text x="117.7" y="119" transform="rotate(-90 117.7 119)">17</text>
<text x="125.2" y="119.4">12</text>
<text x="125.9" y="116.3">8</text>
<text x="125.9" y="117.8">7</text>
<text x="129.4" y="115.6">8</text>
<text x="129.4" y="117.2">7</text>
<text x="129.4" y="118.7">12</text>
<text x="140.5" y="115.6">48</text>
<text x="140.5" y="117.2">47</text>
<text x="140.5" y="118.7">46</text>
<text x="144.8" y="116.3">RED8</text>
<text x="144.8" y="117.8">GREEN8</text>
<text x="144.8" y="119.4">BLUE8</text>
<text x="174.4" y="119" transform="rotate(-90 174.4 119)">17</text>
<text x="181.9" y="119.4">12</text>
<text x="182.6" y="116.3">8</text>
<text x="182.6" y="117.8">7</text>
<text x="186.1" y="115.6">8</text>
<text x="186.1" y="117.2">7</text>
<text x="186.1" y="118.7">12</text>
<text x="200.2" y="115.6">48</text>
<text x="200.2" y="117.2">47</text>
<text x="200.2" y="118.7">46</text>
<text x="204.5" y="116.3">RED8</text>
<text x="204.5" y="117.8">GREEN8</text>
<text x="204.5" y="119.4">BLUE8</text>
<text x="234.2" y="119" transform="rotate(-90 234.2 119)">17</text>
<text x="241.6" y="119.4">12</text>
<text x="242.3" y="116.3">8</text>
<text x="242.3" y="117.8">7</text>
<text x="245.9" y="115.6">8</text>
<text x="245.9" y="117.2">7</text>
<text x="245.9" y="118.7">12</text>
<text x="260" y="115.6">48</text>
<text x="260" y="117.2">47</text>
<text x="260" y="118.7">46</text>
<text x="264.3" y="116.3">RED8</text>
<text x="264.3" y="117.8">GREEN8</text>
<text x="264.3" y="119.4">BLUE8</text>
<text x="36.3" y="120.2">25</text>
<text x="36.3" y="121.8">27</text>
<text x="36.3" y="123.3">29</text>
<text x="36.3" y="124.8">31</text>
<text x="43.6" y="120.2">26</text>
<text x="43.6" y="121.8">28</text>
<text x="43.6" y="123.3">30</text>
<text x="43.6" y="124.8">32</text>
<text x="57.3" y="121.8" transform="rotate(-90 57.3 121.8)">17</text>
<text x="80.7" y="120.2">27</text>
<text x="85" y="120.9">ISET</text>
<text x="90.2" y="120.6" transform="rotate(-90 90.2 120.6)">GND</text>
<text x="117.1" y="123.3" transform="rotate(-90 117.1 123.3)">17</text>
<text x="140.5" y="121.8">27</text>
<text x="144.8" y="122.4">ISET</text>
<text x="149.9" y="122.1" transform="rotate(-90 149.9 122.1)">GND</text>
<text x="173.8" y="123.3" transform="rotate(-90 173.8 123.3)">17</text>
<text x="200.2" y="121.8">27</text>
<text x="204.5" y="122.4">ISET</text>
<text x="209.7" y="122.1" transform="rotate(-90 209.7 122.1)">GND</text>
<text x="233.5" y="123.3" transform="rotate(-90 233.5 123.3)">17</text>
<text x="260" y="121.8">27</text>
<text x="264.3" y="122.4">ISET</text>
<text x="269.4" y="122.1" transform="rotate(-90 269.4 122.1)">GND</text>
<text x="36.3" y="126.4">33</text>
<text x="36.3" y="127.9">35</text>
<text x="36.3" y="129.4">37</text>
<text x="36.3" y="131">39</text>
<text x="43.6" y="126.4">34</text>
<text x="43.6" y="127.9">36</text>
<text x="43.6" y="129.4">38</text>
<text x="43.6" y="131">40</text>
<text x="89.5" y="126.1" transform="rotate(-90 89.5 126.1)">29*2</text>
<text x="149.2" y="127.6" transform="rotate(-90 149.2 127.6)">29*2</text>
<text x="209" y="127.6" transform="rotate(-90 209 127.6)">29*2</text>
<text x="268.8" y="127.6" transform="rotate(-90 268.8 127.6)">29*2</text>
</g>
</svg>
